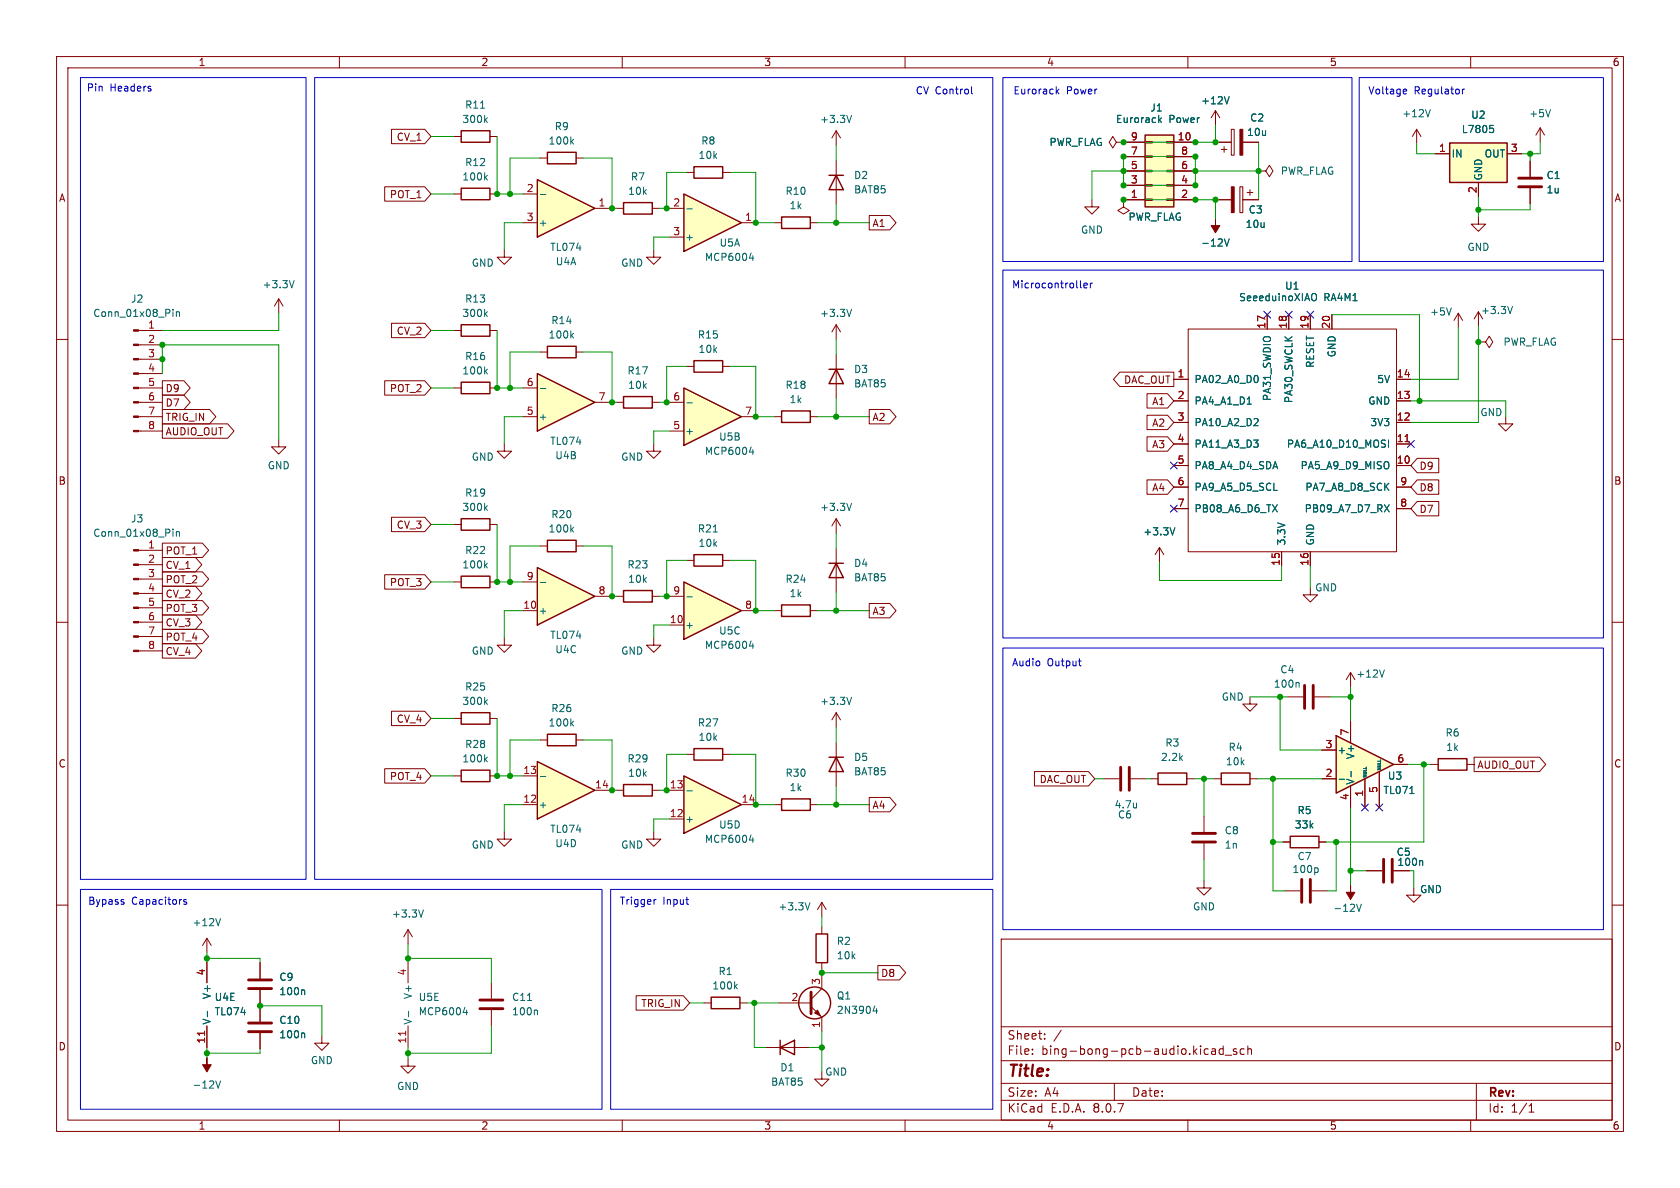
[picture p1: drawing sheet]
<svg xmlns="http://www.w3.org/2000/svg" width="297mm" height="210mm" viewBox="0 0 297 210" stroke-linecap="round" stroke-linejoin="round" font-family="sans-serif">
<g fill="none" stroke="#840000" stroke-width=".18">
<path d="M10 10h277v190h-277zM12 12h273v186h-273zM60 10v2M110 10v2M160 10v2M210 10v2M260 10v2M80.3 34.3h1.2M86.6 34.3h1.3M49.3 52.8l-.8 1.3M49.3 52.8v2.6M49.3 52.8l.7 1.3"/>
<path d="M89.2 44.2v1.3h1.2l-1.2 1.2-1.3-1.2h1.3M10 60h2M285 60h2M10 110h2M285 110h2M10 160h2M177 166h108v32h-108zM285 160h2M60 198v2M110 198v2M160 198v2M177 194.5h108"/>
<path d="M177 191.5h108M177 187.5h108M177 181.5h108M182.5 186.3v.1M182.5 185.5v.1M184.7 183.6v.1M184.7 182.8v.1M187.6 182.1l-1.3 2M197 191.5v3M210 198v2M214.2 185.5h.6l.1 .9M214.9 185.8h-.5a.29 .29 0 0 0-.2 .3 .29 .29 0 0 0 .2 .3l.5-.1"/>
<path d="M216.2 185.5l-.4-.1-.3 .3v.4l.2 .2h.5M216.2 184.9v1.5M216.6 186.5h1.1M218.6 185.5l-.4-.1-.2 .2 .1 .2 .5 .2v.3h-.6M220 185.5l-.5-.1-.3 .3v.4l.2 .2h.6M220.6 185.5l.2-.1 .4 .1v.9M220.6 184.9v1.5M260 198v2M261 191.5v6.5M270.3 196.6h.9M270.3 195.5l.4-.4v1.5"/>
</g>
<path d="M81.5 33.3h5.1v2h-5.1z" fill="none" stroke="#840000" stroke-width=".25"/>
<path d="M85.8 31.3l.4 .5M86.2 31l-.5 .5M52 49.6l-.4 1.3" fill="none" stroke="#006464" stroke-width=".18"/>
<path d="M95 66l10.2 5.1-10.2 5.1z" fill="#ffffc2"/>
<path d="M95 66l10.2 5.1-10.2 5.1zM110.2 70.1h5.1v2h-5.1zM122.7 63.8h5.1v2h-5.1z" fill="none" stroke="#840000" stroke-width=".25"/>
<path d="M257.8 55.4l-.8 1.2M257.8 55.4v2.5M257.8 55.4l.8 1.2M92.5 73.7h2.5M92.5 68.6h2.5M105.2 71.1h2.5M109 71.1h1.2M115.3 71.1h1.3M121.4 64.8h1.3M127.8 64.8h1.2" fill="none" stroke="#840000" stroke-width=".18"/>
<path d="M256.6 54.4l-.4 1.3M95.5 68.7h1" fill="none" stroke="#006464" stroke-width=".18"/>
<path d="M120.9 34.3l10.2 5.1-10.2 5.1z" fill="#ffffc2"/>
<path d="M81.5 23.1h5.1v2h-5.1zM96.8 26.9h5.1v2.1h-5.1zM120.9 34.3l10.2 5.1-10.2 5.1zM122.7 29.5h5.1v2h-5.1zM204.7 136.7h5.1v2h-5.1z" fill="none" stroke="#840000" stroke-width=".25"/>
<path d="M80.3 24.1h1.2M86.6 24.1h1.3M95.5 27.9h1.3M101.9 27.9h1.2M118.4 36.8h2.5M121.4 30.5h1.3M127.8 30.5h1.2M131.1 39.4h2.5M118.4 41.9h2.5M203.5 137.7h1.2M209.8 137.7h1.3" fill="none" stroke="#840000" stroke-width=".18"/>
<path d="M85 19.1h.7M85.8 21.2l.4 .5M86.2 20.8l-.5 .5M101 25l.4 .5M101.4 24.6l-.5 .5M121.4 36.9h1M132.5 45.6h.8M133.1 45.2v.8" fill="none" stroke="#006464" stroke-width=".18"/>
<path d="M236.2 130l10.2 5.1-10.2 5.1z" fill="#ffffc2"/>
<path d="M81.5 91.7h5.1v2h-5.1zM110.2 104.4h5.1v2h-5.1zM236.2 130l10.2 5.1-10.2 5.1z" fill="none" stroke="#840000" stroke-width=".25"/>
<g fill="none" stroke="#840000" stroke-width=".18">
<path d="M89.2 78.5v1.3h1.2l-1.2 1.2-1.3-1.2h1.3M115.6 78.5v1.3h1.2l-1.2 1.2-1.3-1.2h1.3M80.3 92.7h1.2M86.6 92.7h1.3M109 105.4h1.2M115.3 105.4h1.3M233.7 137.7h2.5M233.7 132.6h2.5M238.8 127.5v3.8M238.8 138.9v3.8M241.3 137.7v5M243.8 136.4v6.3"/>
<path d="M246.4 135.1h2.5"/>
</g>
<g fill="none" stroke="#006464" stroke-width=".18">
<path d="M85.8 89.8l.4 .4M86.2 89.4l-.5 .5M236.7 137.8h1M238.9 136.4v.9M241 137h.5l-.5 .3h.5M241 136.8h.4M241 136.5h.4M241 136.3h.5M241 135.8h.5M243.6 135.8h.5l-.5 .2h.5M243.6 135.5h.4M243.6 135.2h.4"/>
<path d="M243.6 135h.5M243.6 134.6h.5M249.2 140.3h.8"/>
</g>
<path d="M120.9 68.6l10.2 5.1-10.2 5z" fill="#ffffc2"/>
<path d="M120.9 68.6l10.2 5.1-10.2 5zM96.8 95.5h5.1v2h-5.1zM122.7 98h5.1v2.1h-5.1zM81.5 101.9h5.1v2h-5.1z" fill="none" stroke="#840000" stroke-width=".25"/>
<g fill="none" stroke="#840000" stroke-width=".18">
<path d="M250.4 22.9l-.7 1.2M250.4 22.9v2.5M250.4 22.9l.8 1.2M261.4 38.4v1.2h1.2l-1.2 1.3-1.3-1.3h1.3M270.5 28.4v2.8M270.5 33.3v2.8M272.3 22.6l-.8 1.3M272.3 22.6v2.5M272.3 22.6l.7 1.3M261.4 55.1l-.8 1.3M261.4 55.1v2.6M261.4 55.1l.7 1.3"/>
<path d="M118.4 76.2h2.5M118.4 71.1h2.5M131.1 73.7h2.5M261.4 60.5h1.2l.7-1.1 .6 1.1-.6 1-.7-1M261.4 60.5h.1M95.5 96.5h1.3M101.9 96.5h1.2M121.4 99.1h1.3M127.8 99.1h1.2M80.3 102.9h1.2M86.6 102.9h1.3M227.1 157.5h2.8"/>
<path d="M231.9 157.5h2.8"/>
</g>
<g fill="none" stroke="#006464" stroke-width=".18">
<path d="M252.9 19.4l-.5 1.2M274.1 19.4l-.4 1.2M267.4 54.2l-.4 1.2M121.4 71.2h1M132.5 79.9h.8M133.1 79.5v.8M85.8 99.9l.4 .5M86.2 99.6l-.5 .4M101 93.6l.4 .5M101.4 93.2l-.5 .5M126.1 94.1h.7M232.8 153.4l.2 .2v.4l-.2 .2"/>
<path d="M239.8 159.8l.4 1.3 .5-1.3"/>
</g>
<path d="M238.8 156.5v1.2h.7l-.7 1.3-.8-1.3h.8z" fill="#840000" stroke="#840000" stroke-width=".18"/>
<path d="M268.5 31.5h4M268.5 33h4M230.1 155.4v4.1M231.6 155.4v4.1" fill="none" stroke="#840000" stroke-width=".51"/>
<path d="M256.3 25.3h10.1v7h-10.1z" fill="#ffffc2"/>
<path d="M256.3 25.3h10.1v7h-10.1zM215.9 136.7h5.1v2h-5.1zM254.3 134.1h5v2h-5zM228.1 147.8h5.1v2.1h-5.1zM144.3 165.1h2v5.1h-2z" fill="none" stroke="#840000" stroke-width=".25"/>
<g fill="none" stroke="#840000" stroke-width=".18">
<path d="M253.7 27.2h2.6M261.4 32.3v2.5M266.4 27.2h2.6M24.5 58.4h4.2M115.6 44.2v1.3h1.2l-1.2 1.2-1.3-1.2h1.3M24.5 76.2h4.2M24.5 73.7h4.2M24.5 71.1h4.2M24.5 68.6h4.2M24.5 66h4.2M24.5 63.5h4.2M24.5 61h4.2"/>
<path d="M49.3 77.7v1.3h1.2l-1.2 1.3-1.3-1.3h1.3M24.5 99.8h4.2M24.5 97.3h4.2M24.5 115.1h4.2M24.5 112.5h4.2M24.5 110h4.2M24.5 107.4h4.2M24.5 104.9h4.2M24.5 102.4h4.2M238.8 118.9l-.8 1.2M238.8 118.9v2.5M238.8 118.9l.7 1.2"/>
<path d="M195.1 137.7h2.8M199.9 137.7h2.8M214.6 137.7h1.3M221 123.2v1.3h1.2l-1.2 1.2-1.3-1.2h1.3M221 137.7h1.2M227.6 123.2h2.8M232.4 123.2h2.8M253 135.1h1.3M259.3 135.1h1.3M212.9 155.7v1.3h1.2l-1.2 1.2-1.3-1.2h1.3M212.9 144.3v2.8M212.9 149.1v2.8"/>
<path d="M226.8 148.8h1.3M233.2 148.8h1.2M241.6 153.9h2.7M246.4 153.9h2.8M249.9 157v1.2h1.3l-1.3 1.3-1.2-1.3h1.2M145.3 163.8v1.3M145.3 170.2v1.3"/>
</g>
<g fill="none" stroke="#006464" stroke-width=".18">
<path d="M263.4 22.2h.6M263.5 22.7h.3l.3 .2-.1 .4-.5 .1M30.6 54.7v.1M30.6 55.1v.9M31.2 55.1v.9M31.2 55.2l.2-.1 .3 .1v.8M30.6 93.5v.2M30.6 94v.8M31.2 94v.8M31.2 94.1l.2-.1h.3v.8M244.7 118.4l-.4 1.3M229.5 120.6l.2 .2v.7"/>
<path d="M200.9 142v.8M200.9 142.7v.1M251.3 152.1l.2 .2v.7"/>
</g>
<path d="M198.1 135.6v4.1M199.6 135.6v4.1M230.6 121.2v4M232.2 121.2v4M210.8 148.8h4.1M210.8 147.3h4.1M244.6 151.9v4.1M246.1 151.9v4.1" fill="none" stroke="#840000" stroke-width=".51"/>
<g fill="#840000" stroke="#840000" stroke-width=".18">
<path d="M23.6 76.1h.9v.2h-.9z"/>
<path d="M23.6 73.5h.9v.3h-.9z"/>
<path d="M23.6 71h.9v.2h-.9z"/>
<path d="M23.6 68.5h.9v.2h-.9z"/>
<path d="M23.6 65.9h.9v.3h-.9z"/>
<path d="M23.6 63.4h.9v.2h-.9z"/>
<path d="M23.6 60.8h.9v.3h-.9z"/>
<path d="M23.6 58.3h.9v.2h-.9z"/>
<path d="M23.6 114.9h.9v.3h-.9z"/>
<path d="M23.6 112.4h.9v.2h-.9z"/>
<path d="M23.6 109.9h.9v.2h-.9z"/>
<path d="M23.6 107.3h.9v.3h-.9z"/>
<path d="M23.6 104.8h.9v.2h-.9z"/>
<path d="M23.6 102.2h.9v.3h-.9z"/>
<path d="M23.6 99.7h.9v.2h-.9z"/>
<path d="M23.6 97.2h.9v.2h-.9z"/>
</g>
<path d="M95 31.8l10.2 5-10.2 5.1z" fill="#ffffc2"/>
<path d="M95 31.8l10.2 5-10.2 5.1zM110.2 35.8h5.1v2h-5.1zM81.5 57.4h5.1v2h-5.1zM137.9 185.2l2.6-1.3v2.5zM137.9 183.9v2.5" fill="none" stroke="#840000" stroke-width=".25"/>
<path d="M92.5 34.3h2.5M92.5 39.4h2.5M105.2 36.8h2.5M109 36.8h1.2M115.3 36.8h1.3M80.3 58.4h1.2M86.6 58.4h1.3M135.4 185.2h7.6M145.3 189.5v1.3h1.3l-1.3 1.2-1.3-1.2h1.3" fill="none" stroke="#840000" stroke-width=".18"/>
<path d="M95.5 34.4h1M85.8 55.5l.4 .5M86.2 55.1l-.5 .5" fill="none" stroke="#006464" stroke-width=".18"/>
<path d="M202.4 23.9h5.1v12.7h-5.1z" fill="#ffffc2"/>
<g fill="none" stroke="#840000" stroke-width=".18">
<path d="M214.9 19.6l-.8 1.2M214.9 19.6v2.5M214.9 19.6l.7 1.2M193 35.3v1.3h1.3l-1.3 1.2-1.2-1.2h1.2M197.4 25.1l-.7-1-.6 1 .6 1.1 .7-1.1h1.2M198.6 25.1h.1M198.6 35.3v1.3l1 .6-1 .6-1-.6 1-.6M198.6 35.3h.1M198.6 35.3h3.8M198.6 25.1h3.8M198.6 32.8h3.8M198.6 30.2h3.8"/>
<path d="M198.6 27.7h3.8M202.4 25h1.3v.3h-1.3zM202.4 27.6h1.3v.2h-1.3zM202.4 30.1h1.3v.3h-1.3zM202.4 32.6h1.3v.3h-1.3zM202.4 35.2h1.3v.2h-1.3zM206.2 25h1.3v.3h-1.3zM206.2 27.6h1.3v.2h-1.3zM206.2 30.1h1.3v.3h-1.3zM206.2 32.6h1.3v.3h-1.3zM206.2 35.2h1.3v.2h-1.3zM207.5 35.3h3.8"/>
<path d="M207.5 25.1h3.8M207.5 32.8h3.8M207.5 30.2h3.8M207.5 27.7h3.8M214.9 35.3h2.8M214.9 25.1h2.8M215.9 26.4h1M216.4 25.9v1M217.7 22.9h.5v4.5h-.5zM219.2 33h.5v4.6h-.5zM219.7 35.3h2.8M219.7 25.1h2.8"/>
<path d="M220.5 34h1M221 33.5v1M222.5 30.2h1.3l.6-1 .6 1-.6 1-.6-1M222.5 30.2h.1M210.1 58.2h36.8v39.3h-36.8zM224 55.6v2.6M227.8 55.6v2.6M231.6 55.6v2.6M235.5 55.6v2.6M80.3 68.6h1.2M86.6 68.6h1.3M95.5 62.2h1.3"/>
<path d="M101.9 62.2h1.2M207.5 67.1h2.6M207.5 78.5h2.6M207.5 74.7h2.6M207.5 70.9h2.6M246.9 67.1h2.5M246.9 78.5h2.5M246.9 74.7h2.5M246.9 70.9h2.5M266.2 73.7v1.2h1.3l-1.3 1.3-1.3-1.3h1.3M147.8 91.7v2.5M147.8 97v7.6"/>
<path d="M147.8 91.7l-.7 1.3M147.8 91.7l.8 1.3M205 96.8l-.8 1.2M205 96.8v2.5M205 96.8l.7 1.2M207.5 82.3h2.6M207.5 86.1h2.6M207.5 89.9h2.6M226.6 97.5v2.6M231.6 97.5v2.6M246.9 82.3h2.5M246.9 86.1h2.5"/>
<path d="M246.9 89.9h2.5M136.9 108h1.3M143.3 108h1.2M231.6 103.9v1.3h1.3l-1.3 1.2-1.2-1.2h1.2M124.5 177.3h1.2M130.8 177.3h1.3M137.7 177.3h5.7M143.4 177.9l1.9 1.9v2.6M145.3 172.2v2.6l-1.9 1.9M56.9 183.1v1.3h1.3l-1.3 1.3-1.3-1.3h1.3"/>
</g>
<g fill="none" stroke="#840000" stroke-width=".25">
<path d="M202.4 23.9h5.1v12.7h-5.1zM81.5 67.6h5.1v2h-5.1zM96.8 61.2h5.1v2h-5.1zM146.6 99.6h2.5M147.8 99.6l1.3 2.5h-2.5zM138.2 106.9h5.1v2.1h-5.1zM125.7 176.3h5.1v2h-5.1z"/>
<circle cx="144" cy="177.3" r="2.82"/>
</g>
<g fill="none" stroke="#006464" stroke-width=".18">
<path d="M217.3 17.1l-.4 1.3M205 21.2l.3 .5M205.3 20.8l-.5 .5M101 59.3l.4 .5M101.4 58.9l-.5 .5M216.5 42.2l.4 1.3 .4-1.3M232.2 51.9a.43 .43 0 0 1 .5 .4v.4a.43 .43 0 0 1-.5 .5M85.8 65.6l.4 .5M86.2 65.3l-.5 .4M220.5 71.4h.7M221.6 77.8h.8l-.4 .5M222.3 66.5l.1 .3-.1 .7"/>
<path d="M222.3 74l.1 .2v.3l-.8 .8h.8M222.3 78.3l.1 .2-.1 .5M245.5 77.8v1.3M150.5 89l-.4 1.2M207.7 93.3l-.4 1.3M225 89.2l.8 1.3M225.8 89.2l-.8 1.3M244.7 89.2l.9 1.3M245.6 89.2l-.9 1.3M130 174.3l.4 .5M130.4 174l-.5 .5M154.7 177.8l-.4 .9h.8"/>
<path d="M155 178.3v.8"/>
</g>
<path d="M143.4 175.4v3.8" fill="none" stroke="#840000" stroke-width=".51"/>
<g fill="#840000" stroke="#840000" stroke-width=".18">
<path d="M144 179.1l.5-.5 .5 1z"/>
<path d="M214.9 38.6v1.3h.7l-.7 1.2-.8-1.2h.8z"/>
<path d="M219.2 22.9h.5v4.5h-.5z"/>
<path d="M217.7 33h.5v4.6h-.5z"/>
</g>
<path d="M248.4 78.1h.7" fill="none" stroke="#a90000" stroke-width=".18"/>
<path d="M95 134.6l10.2 5.1-10.2 5.1z" fill="#ffffc2"/>
<path d="M81.5 126h5.1v2h-5.1zM81.5 136.1h5.1v2.1h-5.1zM95 134.6l10.2 5.1-10.2 5.1zM96.8 129.8h5.1v2h-5.1zM110.2 138.7h5.1v2h-5.1zM146.6 133.9h2.5M147.8 133.9l1.3 2.5h-2.5zM138.2 141.2h5.1v2.1h-5.1z" fill="none" stroke="#840000" stroke-width=".25"/>
<g fill="none" stroke="#840000" stroke-width=".18">
<path d="M115.6 112.8v1.2h1.2l-1.2 1.3-1.3-1.3h1.3M80.3 137.2h1.2M80.3 127h1.2M86.6 137.2h1.3M86.6 127h1.3M92.5 137.2h2.5M95.5 130.8h1.3M101.9 130.8h1.2M105.2 139.7h2.5M109 139.7h1.2M115.3 139.7h1.3M147.8 126v2.5"/>
<path d="M147.8 131.3v7.6M147.8 126l-.7 1.3M147.8 126l.8 1.3M89.2 147.1v1.2h1.2l-1.2 1.3-1.3-1.3h1.3M92.5 142.2h2.5M115.6 147.1v1.2h1.2l-1.2 1.3-1.3-1.3h1.3M136.9 142.2h1.3M143.3 142.2h1.2M145.3 159.5l-.8 1.3M145.3 159.5v2.6M145.3 159.5l.7 1.3"/>
</g>
<path d="M85.8 124l.4 .5M85.8 134.2l.4 .5M86.2 123.7l-.5 .5M86.2 133.8l-.5 .5M95.5 137.3h1M101 127.9l.4 .4M101.4 127.5l-.5 .5M150.5 123.3l-.4 1.2M143.2 159.6l-.4 1.3" fill="none" stroke="#006464" stroke-width=".18"/>
<path d="M95 100.3l10.2 5.1-10.2 5.1z" fill="#ffffc2"/>
<path d="M95 100.3l10.2 5.1-10.2 5.1z" fill="none" stroke="#840000" stroke-width=".25"/>
<path d="M89.2 112.8v1.2h1.2l-1.2 1.3-1.3-1.3h1.3M92.5 108h2.5M92.5 102.9h2.5M105.2 105.4h2.5" fill="none" stroke="#840000" stroke-width=".18"/>
<path d="M95.5 103h1" fill="none" stroke="#006464" stroke-width=".18"/>
<path d="M120.9 137.2l10.2 5-10.2 5.1z" fill="#ffffc2"/>
<path d="M146.6 31h2.5M147.8 31l1.3 2.5h-2.5zM120.9 137.2l10.2 5-10.2 5.1z" fill="none" stroke="#840000" stroke-width=".25"/>
<path d="M147.8 28.4v7.7M118.4 139.7h2.5M118.4 144.8h2.5M131.1 142.2h2.5M72.1 187.2v1.3h1.3l-1.3 1.2-1.2-1.2h1.2" fill="none" stroke="#840000" stroke-width=".18"/>
<path d="M121.4 139.8h1M132.5 148.5h.8M133.1 148.1v.8" fill="none" stroke="#006464" stroke-width=".18"/>
<path d="M120.9 102.9l10.2 5.1-10.2 5z" fill="#ffffc2"/>
<path d="M138.2 38.4h5.1v2h-5.1zM138.2 72.6h5.1v2.1h-5.1zM146.6 65.3h2.5M147.8 65.3l1.3 2.5h-2.5zM120.9 102.9l10.2 5.1-10.2 5zM122.7 132.3h5.1v2.1h-5.1z" fill="none" stroke="#840000" stroke-width=".25"/>
<g fill="none" stroke="#840000" stroke-width=".18">
<path d="M68 33h7.1l1.1 1.3-1.1 1.3h-7.1zM69.2 22.9h5.9l1.1 1.2-1.1 1.3h-5.9zM136.9 39.4h1.3M143.3 39.4h1.2M147.8 23.1l-.7 1.3M147.8 23.1v2.6M147.8 23.1l.8 1.3M153.7 38.1h3.6l1.1 1.3-1.1 1.2h-3.6zM198.6 25.1h.1M198.6 35.3h.1M198.6 35.3h3.8M198.6 25.1h3.8"/>
<path d="M198.6 32.8h3.8M198.6 30.2h3.8M198.6 27.7h3.8M207.5 35.3h3.8M207.5 25.1h3.8M207.5 32.8h3.8M207.5 30.2h3.8M207.5 27.7h3.8M214.9 35.3h2.8M214.9 25.1h2.8M219.7 35.3h2.8M219.7 25.1h2.8"/>
<path d="M253.7 27.2h2.6M261.4 32.3v2.5M266.4 27.2h2.6M270.5 28.4v2.8M270.5 33.3v2.8M69.2 57.1h5.9l1.1 1.3-1.1 1.3h-5.9zM147.8 57.4v2.5M147.8 57.4l-.7 1.3M147.8 57.4l.8 1.3M224 55.6v2.6M227.8 55.6v2.6M231.6 55.6v2.6"/>
<path d="M235.5 55.6v2.6M28.7 74.9h11.6l1.1 1.3-1.1 1.3h-11.6zM28.7 67.3h3.8l1.1 1.3-1.1 1.3h-3.8zM28.7 69.8h3.8l1.1 1.3-1.1 1.3h-3.8zM28.7 72.4h8.4l1.1 1.3-1.1 1.2h-8.4zM68 67.3h7.1l1.1 1.3-1.1 1.3h-7.1zM136.9 73.7h1.3M143.3 73.7h1.2M147.8 62.7v7.7M153.7 72.4h3.6l1.1 1.3-1.1 1.2h-3.6zM198 65.8h9.5v2.5h-9.5l-1.2-1.2zM202.8 69.6h3.6l1.1 1.3-1.1 1.2h-3.6z"/>
<path d="M202.8 77.2h3.6l1.1 1.3-1.1 1.3h-3.6zM202.8 73.4h3.6l1.1 1.3-1.1 1.2h-3.6zM207.5 67.1h2.6M207.5 78.5h2.6M207.5 74.7h2.6M207.5 70.9h2.6M246.9 67.1h2.5M246.9 78.5h2.5M246.9 74.7h2.5M246.9 70.9h2.5M28.7 96h7.1l1.1 1.3-1.1 1.3h-7.1zM28.7 98.6h5.9l1.1 1.2-1.1 1.3h-5.9z"/>
<path d="M69.2 91.4h5.9l1.1 1.3-1.1 1.3h-5.9zM202.8 84.8h3.6l1.1 1.3-1.1 1.3h-3.6zM207.5 82.3h2.6M207.5 86.1h2.6M207.5 89.9h2.6M226.6 97.5v2.6M231.6 97.5v2.6M246.9 82.3h2.5M246.9 86.1h2.5M246.9 89.9h2.5M250.5 88.6h3.9v2.6h-3.9l-1.1-1.3zM250.5 84.8h3.9v2.6h-3.9l-1.1-1.3z"/>
<path d="M250.5 81h3.9v2.6h-3.9l-1.1-1.3zM28.7 108.7h5.9l1.1 1.3-1.1 1.3h-5.9zM28.7 113.8h5.9l1.1 1.3-1.1 1.2h-5.9zM28.7 106.2h7.1l1.1 1.2-1.1 1.3h-7.1zM28.7 111.3h7.1l1.1 1.2-1.1 1.3h-7.1zM28.7 103.6h5.9l1.1 1.3-1.1 1.3h-5.9zM28.7 101.1h7.1l1.1 1.3-1.1 1.2h-7.1zM68 101.6h7.1l1.1 1.3-1.1 1.2h-7.1zM118.4 110.5h2.5M118.4 105.4h2.5M131.1 108h2.5M153.7 106.7h3.6l1.1 1.3-1.1 1.2h-3.6z"/>
<path d="M68 135.9h7.1l1.1 1.3-1.1 1.2h-7.1zM69.2 125.7h5.9l1.1 1.3-1.1 1.3h-5.9zM121.4 133.4h1.3M127.8 133.4h1.2M182.9 136.4h9.5l1.1 1.3-1.1 1.2h-9.5zM233.7 137.7h2.5M233.7 132.6h2.5M238.8 127.5v3.8M238.8 138.9v3.8M241.3 137.7v5M243.8 136.4v6.3M246.4 135.1h2.5"/>
<path d="M260.6 133.9h11.6l1.1 1.2-1.1 1.3h-11.6zM153.7 141h3.6l1.1 1.2-1.1 1.3h-3.6zM226.8 148.8h1.3M233.2 148.8h1.2M241.6 153.9h2.7M246.4 153.9h2.8M36.6 165.9l-.8 1.2M36.6 165.9v2.5M36.6 169.9v3.8M36.6 165.9l.7 1.2M46 170.2v2.8M46 175v5.6"/>
<path d="M72.1 164.3l-.7 1.3M72.1 164.3v2.6M72.1 169.9v3.8M72.1 164.3l.8 1.3M86.9 173.7v2.8M86.9 178.6v2.8M112.5 176h8.3l1.1 1.3-1.1 1.3h-8.3zM155.2 170.7h3.8l1.1 1.3-1.1 1.2h-3.8zM36.6 181.4v3.8M46 182.6v2.8M72.1 181.4v3.8"/>
</g>
<g fill="none" stroke="#006464" stroke-width=".18">
<path d="M217.3 17.1l-.4 1.3M150.5 20.4l-.4 1.3M205 21.2l.3 .5M205.3 20.8l-.5 .5M263.4 22.2h.6M263.5 22.7h.3l.3 .2-.1 .4-.5 .1M150.5 54.7l-.4 1.3M216.5 42.2l.4 1.3 .4-1.3M232.2 51.9a.43 .43 0 0 1 .5 .4v.4a.43 .43 0 0 1-.5 .5M220.5 71.4h.7M221.6 77.8h.8l-.4 .5M222.3 66.5l.1 .3-.1 .7"/>
<path d="M222.3 74l.1 .2v.3l-.8 .8h.8M222.3 78.3l.1 .2-.1 .5M245.5 77.8v1.3M207.7 93.3l-.4 1.3M225 89.2l.8 1.3M225.8 89.2l-.8 1.3M244.7 89.2l.9 1.3M245.6 89.2l-.9 1.3M121.4 105.5h1M132.5 114.2h.8M133.1 113.8v.8M236.7 137.8h1"/>
<path d="M238.9 136.4v.9M241 137h.5l-.5 .3h.5M241 136.8h.4M241 136.5h.4M241 136.3h.5M241 135.8h.5M243.6 135.8h.5l-.5 .2h.5M243.6 135.5h.4M243.6 135.2h.4M243.6 135h.5M243.6 134.6h.5M249.2 140.3h.8"/>
<path d="M251.3 152.1l.2 .2v.7M36.7 178.8v.9M39 162.4l-.4 1.2M53.7 175l.2 .2v.6M72.2 178.8v.9M74.9 160.9l-.5 1.2M81.9 179h.8M82.5 178.5v.9M93.3 176.9h.7M94.8 178.5l.2 .2v.7M38.1 191.1l.5 1.2 .4-1.2M53.7 182.6l.2 .2v.7"/>
</g>
<path d="M43.9 174.8h4.1M43.9 173.2h4.1M84.8 178.3h4.1M84.8 176.8h4.1M43.9 182.4h4.1M43.9 180.8h4.1" fill="none" stroke="#840000" stroke-width=".51"/>
<path d="M248.4 78.1h.7M36.2 182.3v.7M71.7 182.3v.7" fill="none" stroke="#a90000" stroke-width=".18"/>
<path d="M36.6 186.9v1.3h.7l-.7 1.3-.8-1.3h.8z" fill="#840000" stroke="#840000" stroke-width=".18"/>
<g fill="none" stroke="#0000c2" stroke-width=".18">
<path d="M14.2 13.7h39.9v141.7h-39.9zM26.6 15.7v.3M55.6 13.7h119.9v141.7h-119.9zM171.8 15.3v1.1l.1 .2M177.3 13.7h61.7v32.5h-61.7zM186.9 16.1l.3 .5M187.2 15.8l-.5 .4M240.3 13.7h43.2v32.5h-43.2zM248.3 15.8h.3l.1 .3-.6 .1M248.6 16.5l-.3 .1M258.5 15.8v.8M258.9 15.8l-.4 .2"/>
<path d="M177.3 47.8h106.2v65h-106.2zM191 50.7l.2 .2M191.6 50.5l.6-.1v-.3l-.4-.1-.2 .2 .1 .6h.5M192.8 50v.9M193.1 50l-.3 .3M177.3 114.6h106.2v49.7h-106.2zM190.6 116.8h.5M191 117.7h.1M14.2 157.2h92.2v38.9h-92.2zM21.8 159.4l.1 .2-.1 .3M21.8 159l.1 .1M33 159.1l-.4-.1-.1 .2v.2l.5 .1v.3h-.5"/>
<path d="M107.9 157.2h67.6v38.9h-67.6zM116 159l-.3 .1M121.2 159h.5M121.6 159.9h.1"/>
</g>
<g fill="none" stroke="#009600" stroke-width=".18">
<path d="M76.2 24.1h4.1M76.2 34.3h4.1M87.9 24.1v10.2h4.6M92.5 39.4h-3.3v4.8M95.5 27.9h-5.3v6.4M103.1 27.9h5.1v8.9M107.7 36.8h1.3M116.6 36.8h1.8M121.4 30.5h-3.5v6.3M129 30.5h4.6v8.9h3.3M144.5 39.4h9.2M147.8 25.7v2.7"/>
<path d="M147.8 36.1v3.3M198.6 35.3h16.3v3.3M198.6 27.7h12.7v5.1h-12.7zM214.9 22.1v3h-16.3M222.5 30.2h-29.5v5.1M222.5 25.1v10.2M250.4 25.4v1.8h3.3M261.4 34.8v3.6M270.5 36.1v1h-9.1M270.5 27.2v1.2M272.3 25.1v2.1h-3.3M49.3 55.4v3h-20.6"/>
<path d="M76.2 58.4h4.1M87.9 58.4v10.2h4.6M118.4 41.9h-2.8v2.3M147.8 59.9v2.8M235.5 55.6h15.5v15.3M257.8 57.9v9.2h-8.4M261.4 57.7v17h-12M28.7 66v-5h20.6v16.7M76.2 68.6h4.1M92.5 73.7h-3.3v4.8M95.5 62.2h-5.3v6.4M103.1 62.2h5.1v8.9"/>
<path d="M107.7 71.1h1.3M116.6 71.1h1.8M118.4 76.2h-2.8v2.3M121.4 64.8h-3.5v6.3M129 64.8h4.6v8.9h3.3M144.5 73.7h9.2M147.8 70.4v3.3M249.4 70.9h16.8v2.8M76.2 92.7h4.1M87.9 92.7v10.2h4.6M95.5 96.5h-5.3v6.4M103.1 96.5h5.1v8.9"/>
<path d="M121.4 99.1h-3.5v6.3M129 99.1h4.6v8.9h3.3M147.8 94.2v2.8M205 99.3v3.3h21.6v-2.5M76.2 102.9h4.1M92.5 108h-3.3v4.8M107.7 105.4h1.3M116.6 105.4h1.8M118.4 110.5h-2.8v2.3M144.5 108h9.2M147.8 104.6v3.4M231.6 100.1v3.8"/>
<path d="M76.2 137.2h4.1M76.2 127h4.1M87.9 127v10.2h4.6M95.5 130.8h-5.3v6.4M103.1 130.8h5.1v8.9M107.7 139.7h1.3M116.6 139.7h1.8M121.4 133.4h-3.5v6.3M129 133.4h4.6v8.8h3.3M147.8 128.5v2.8M147.8 138.9v3.3M193.5 137.7h1.6"/>
<path d="M202.7 137.7h.8M211.1 137.7h3.5M212.9 137.7v6.6M221 123.2h6.6M222.2 137.7h11.5M225 137.7v19.8h2.1M226.3 123.2v9.4h7.4M235.2 123.2h3.6M238.8 121.4v6.1M248.9 135.1h4.1M251.7 135.1v13.7h-17.3M92.5 142.2h-3.3v4.9"/>
<path d="M118.4 144.8h-2.8v2.3M144.5 142.2h9.2M212.9 151.9v3.8M225 148.8h1.8M236.2 148.8v8.7h-1.5M238.8 142.7v13.8M238.8 153.9h2.8M249.2 153.9h.7v3.1M36.6 169.4h9.4v.8M36.6 168.4v1.5M46 177.8h10.9v5.3M72.1 166.9v3"/>
<path d="M72.1 169.4h14.8v4.3M121.9 177.3h2.6M132.1 177.3h5.6M133.3 177.3v7.9h2.1M145.3 172h9.9M145.3 162.1v1.7M145.3 171.5v.7M36.6 185.2v1.7M46 185.4v.8h-9.4M72.1 185.2v2M86.9 181.4v4.8h-14.8M143 185.2h2.3"/>
<path d="M145.3 182.4v7.1"/>
</g>
<g fill="none" stroke="#000084" stroke-width=".18">
<path d="M223.4 55l1.2 1.2M224.6 55l-1.2 1.2M227.2 55l1.2 1.2M228.4 55l-1.2 1.2M231 55l1.3 1.2M232.3 55l-1.3 1.2M248.8 77.9l1.2 1.2M250 77.9l-1.2 1.2M206.9 81.7l1.2 1.2M206.9 89.3l1.2 1.2M208.1 81.7l-1.2 1.2M208.1 89.3l-1.2 1.2"/>
<path d="M240.7 142.1l1.2 1.3M241.9 142.1l-1.2 1.3M243.2 142.1l1.2 1.3M244.4 142.1l-1.2 1.3"/>
</g>
<g fill="#009600" stroke="#009600" stroke-width=".18">
<circle cx="251" cy="70.9" r=".46"/>
<circle cx="270.5" cy="27.2" r=".46"/>
<circle cx="261.4" cy="60.5" r=".46"/>
<circle cx="261.4" cy="37.1" r=".46"/>
<circle cx="198.6" cy="30.2" r=".46"/>
<circle cx="198.6" cy="25.1" r=".46"/>
<circle cx="198.6" cy="27.7" r=".46"/>
<circle cx="211.3" cy="27.7" r=".46"/>
<circle cx="211.3" cy="32.8" r=".46"/>
<circle cx="211.3" cy="25.1" r=".46"/>
<circle cx="211.3" cy="30.2" r=".46"/>
<circle cx="214.9" cy="25.1" r=".46"/>
<circle cx="214.9" cy="35.3" r=".46"/>
<circle cx="222.5" cy="30.2" r=".46"/>
<circle cx="211.3" cy="35.3" r=".46"/>
<circle cx="251.7" cy="135.1" r=".46"/>
<circle cx="236.2" cy="148.8" r=".46"/>
<circle cx="238.8" cy="153.9" r=".46"/>
<circle cx="225" cy="148.8" r=".46"/>
<circle cx="198.6" cy="35.3" r=".46"/>
<circle cx="198.6" cy="32.8" r=".46"/>
<circle cx="133.6" cy="73.7" r=".46"/>
<circle cx="133.6" cy="39.4" r=".46"/>
<circle cx="147.8" cy="73.7" r=".46"/>
<circle cx="147.8" cy="39.4" r=".46"/>
<circle cx="226.3" cy="123.2" r=".46"/>
<circle cx="238.8" cy="123.2" r=".46"/>
<circle cx="225" cy="137.7" r=".46"/>
<circle cx="212.9" cy="137.7" r=".46"/>
<circle cx="145.3" cy="172" r=".46"/>
<circle cx="145.3" cy="185.2" r=".46"/>
<circle cx="133.3" cy="177.3" r=".46"/>
<circle cx="36.6" cy="186.2" r=".46"/>
<circle cx="72.1" cy="186.2" r=".46"/>
<circle cx="46" cy="177.8" r=".46"/>
<circle cx="147.8" cy="108" r=".46"/>
<circle cx="133.6" cy="108" r=".46"/>
<circle cx="133.6" cy="142.2" r=".46"/>
<circle cx="117.9" cy="105.4" r=".46"/>
<circle cx="147.8" cy="142.2" r=".46"/>
<circle cx="117.9" cy="139.7" r=".46"/>
<circle cx="108.2" cy="105.4" r=".46"/>
<circle cx="90.2" cy="137.2" r=".46"/>
<circle cx="108.2" cy="139.7" r=".46"/>
<circle cx="87.9" cy="137.2" r=".46"/>
<circle cx="72.1" cy="169.4" r=".46"/>
<circle cx="36.6" cy="169.4" r=".46"/>
<circle cx="108.2" cy="71.1" r=".46"/>
<circle cx="117.9" cy="36.8" r=".46"/>
<circle cx="117.9" cy="71.1" r=".46"/>
<circle cx="108.2" cy="36.8" r=".46"/>
<circle cx="90.2" cy="102.9" r=".46"/>
<circle cx="90.2" cy="68.6" r=".46"/>
<circle cx="87.9" cy="68.6" r=".46"/>
<circle cx="87.9" cy="102.9" r=".46"/>
<circle cx="90.2" cy="34.3" r=".46"/>
<circle cx="28.7" cy="63.5" r=".46"/>
<circle cx="28.7" cy="61" r=".46"/>
<circle cx="87.9" cy="34.3" r=".46"/>
</g>
<text font-size="2.8" fill="#840000" x="178" y="190.9">Title:</text>
<g font-size="2.1" fill="#840000">
<text x="178" y="184">Sheet:</text>
<text x="178" y="186.7">File:</text>
<text x="184.1" y="186.7">bing-bong-pcb-audio.kicad_sch</text>
<text x="178" y="196.9">KiCad</text>
<text x="178" y="194.1">Size:</text>
<text x="184.7" y="194.1">A4</text>
<text x="185.7" y="196.9">E.D.A.</text>
<text x="193.3" y="196.9">8.0.7</text>
<text x="200" y="194.1">Date:</text>
<text x="263" y="194.3">Rev:</text>
<text x="263" y="196.9">Id:</text>
<text x="267.1" y="196.9">1/1</text>
</g>
<g font-size="1.8" fill="#840000">
<text x="35" y="11.9">1</text>
<text x="85" y="11.9">2</text>
<text x="135" y="11.9">3</text>
<text x="185" y="11.9">4</text>
<text x="235" y="11.9">5</text>
<text x="285" y="11.9">6</text>
<text x="70" y="25.1">CV_1</text>
<text x="10.3" y="35.9">A</text>
<text x="68.8" y="35.2">POT_1</text>
<text x="285.3" y="35.9">A</text>
<text x="154.1" y="40.3">A1</text>
<text x="70" y="59.4">CV_2</text>
<text x="29.2" y="69.5">D9</text>
<text x="68.8" y="69.5">POT_2</text>
<text x="198.6" y="68">DAC_OUT</text>
<text x="203.6" y="71.8">A1</text>
<text x="29.2" y="77.2">AUDIO_OUT</text>
<text x="29.2" y="72.1">D7</text>
<text x="29.2" y="74.6">TRIG_IN</text>
<text x="154.1" y="74.6">A2</text>
<text x="203.6" y="75.6">A2</text>
<text x="203.6" y="79.4">A3</text>
<text x="250.9" y="83.3">D9</text>
<text x="10.3" y="85.9">B</text>
<text x="203.6" y="87.1">A4</text>
<text x="250.9" y="87.1">D8</text>
<text x="285.3" y="85.9">B</text>
<text x="70" y="93.7">CV_3</text>
<text x="250.9" y="90.9">D7</text>
<text x="29.2" y="98.2">POT_1</text>
<text x="29.2" y="100.8">CV_1</text>
<text x="29.2" y="105.9">CV_2</text>
<text x="29.2" y="103.3">POT_2</text>
<text x="68.8" y="103.8">POT_3</text>
<text x="29.2" y="110.9">CV_3</text>
<text x="29.2" y="108.4">POT_3</text>
<text x="29.2" y="113.5">POT_4</text>
<text x="154.1" y="108.9">A3</text>
<text x="29.2" y="116">CV_4</text>
<text x="70" y="128">CV_4</text>
<text x="10.3" y="135.9">C</text>
<text x="261.1" y="136.1">AUDIO_OUT</text>
<text x="285.3" y="135.9">C</text>
<text x="68.8" y="138.1">POT_4</text>
<text x="154.1" y="143.2">A4</text>
<text x="183.7" y="138.6">DAC_OUT</text>
<text x="155.7" y="172.9">D8</text>
<text x="113.3" y="178.2">TRIG_IN</text>
<text x="10.3" y="185.9">D</text>
<text x="285.3" y="185.9">D</text>
<text x="35" y="199.9">1</text>
<text x="85" y="199.9">2</text>
<text x="135" y="199.9">3</text>
<text x="185" y="199.9">4</text>
<text x="235" y="199.9">5</text>
<text x="285" y="199.9">6</text>
</g>
<g font-size="1.8" fill="#0000c2">
<text x="15.2" y="16.3">Pin</text>
<text x="19.4" y="16.3">Headers</text>
<text x="161.8" y="16.8">CV Control</text>
<text x="179.1" y="16.8">Eurorack</text>
<text x="188.5" y="16.8">Power</text>
<text x="241.8" y="16.8">Voltage</text>
<text x="250" y="16.8">Regulator</text>
<text x="178.8" y="51.1">Microcontroller</text>
<text x="178.8" y="117.9">Audio</text>
<text x="185.1" y="117.9">Output</text>
<text x="15.5" y="160">Bypass</text>
<text x="23.3" y="160">Capacitors</text>
<text x="109.5" y="160">Trigger</text>
<text x="117.2" y="160">Input</text>
</g>
<g font-size="1.8" fill="#006464">
<text x="81.6" y="21.9">300k</text>
<text x="82.1" y="19.4">R11</text>
<text x="98" y="23.2">R9</text>
<text x="144.9" y="21.9">+3.3V</text>
<text x="197.2" y="21.9">Eurorack</text>
<text x="203.3" y="19.9">J1</text>
<text x="206.6" y="21.9">Power</text>
<text x="212.2" y="18.6">+12V</text>
<text x="220.9" y="21.7">C2</text>
<text x="247.8" y="20.9">+12V</text>
<text x="258.3" y="23.7">L7805</text>
<text x="260" y="21.2">U2</text>
<text x="270.3" y="20.9">+5V</text>
<text x="82.1" y="29.6">R12</text>
<text x="96.9" y="25.8">100k</text>
<text x="123.4" y="28.3">10k</text>
<text x="123.9" y="25.8">R8</text>
<text x="185.4" y="26">PWR_FLAG</text>
<text x="220.4" y="24.2">10u</text>
<text x="256.5" y="28">IN</text>
<text x="262.4" y="28">OUT</text>
<text x="81.6" y="32.1">100k</text>
<text x="111" y="34.6">10k</text>
<text x="111.4" y="32.1">R7</text>
<text x="138.8" y="34.6">R10</text>
<text x="150.9" y="31.9">D2</text>
<text x="150.9" y="34.4">BAT85</text>
<text x="226.3" y="31.1">PWR_FLAG</text>
<text x="262.2" y="32" transform="rotate(-90 262.2 32)">GND</text>
<text x="273.3" y="31.9">C1</text>
<text x="273.3" y="34.4">1u</text>
<text x="95.1" y="40.2">+</text>
<text x="139.5" y="37.2">1k</text>
<text x="191" y="41.5">GND</text>
<text x="199.4" y="39.2">PWR_FLAG</text>
<text x="220.1" y="40.5">10u</text>
<text x="220.7" y="37.9">C3</text>
<text x="83.3" y="47.3">GND</text>
<text x="97.2" y="44.6">TL074</text>
<text x="98.2" y="47.1">U4A</text>
<text x="109.7" y="47.3">GND</text>
<text x="121" y="42.8">+</text>
<text x="124.5" y="46.3">MCP6004</text>
<text x="127.1" y="43.8">U5A</text>
<text x="212.2" y="43.8">-12V</text>
<text x="259.3" y="44.6">GND</text>
<text x="23.1" y="53.7">J2</text>
<text x="46.3" y="51.2">+3.3V</text>
<text x="82.1" y="53.7">R13</text>
<text x="219" y="53.4">SeeeduinoXIAO</text>
<text x="227.1" y="51.4">U1</text>
<text x="234" y="53.4">RA4M1</text>
<text x="16.4" y="56.2">Conn_01x08_Pin</text>
<text x="81.6" y="56.2">300k</text>
<text x="97.4" y="57.5">R14</text>
<text x="144.9" y="56.2">+3.3V</text>
<text x="252.7" y="56">+5V</text>
<text x="261.7" y="55.7">+3.3V</text>
<text x="82.1" y="63.9">R16</text>
<text x="96.9" y="60">100k</text>
<text x="123.3" y="60">R15</text>
<text x="123.4" y="62.6">10k</text>
<text x="232.5" y="65.1" transform="rotate(-90 232.5 65.1)">RESET</text>
<text x="236.3" y="63.3" transform="rotate(-90 236.3 63.3)">GND</text>
<text x="265.7" y="61.3">PWR_FLAG</text>
<text x="81.6" y="66.4">100k</text>
<text x="110.8" y="66.4">R17</text>
<text x="111" y="68.9">10k</text>
<text x="138.8" y="68.9">R18</text>
<text x="139.5" y="71.5">1k</text>
<text x="150.9" y="66.1">D3</text>
<text x="150.9" y="68.7">BAT85</text>
<text x="211.1" y="67.9">PA02_A0_D0</text>
<text x="211.1" y="71.7">PA4_A1_D1</text>
<text x="224.9" y="71" transform="rotate(-90 224.9 71)">PA31_SWDIO</text>
<text x="228.7" y="71.4" transform="rotate(-90 228.7 71.4)">PA30_SWCLK</text>
<text x="241.8" y="71.7">GND</text>
<text x="243.4" y="67.9">5V</text>
<text x="95.1" y="74.5">+</text>
<text x="121" y="77.1">+</text>
<text x="211.1" y="75.5">PA10_A2_D2</text>
<text x="242.2" y="75.5">3V3</text>
<text x="261.6" y="73.8">GND</text>
<text x="47.2" y="83.2">GND</text>
<text x="83.3" y="81.6">GND</text>
<text x="97.2" y="78.8">TL074</text>
<text x="98.1" y="81.4">U4B</text>
<text x="109.7" y="81.6">GND</text>
<text x="124.5" y="80.6">MCP6004</text>
<text x="127" y="78.1">U5B</text>
<text x="211.1" y="79.3">PA11_A3_D3</text>
<text x="211.1" y="83.2">PA8_A4_D4_SDA</text>
<text x="227.4" y="79.3">PA6_A10_D10_MOSI</text>
<text x="229.8" y="83.2">PA5_A9_D9_MISO</text>
<text x="82.1" y="88">R19</text>
<text x="211.1" y="87">PA9_A5_D5_SCL</text>
<text x="230.7" y="87">PA7_A8_D8_SCK</text>
<text x="16.4" y="95.1">Conn_01x08_Pin</text>
<text x="23.1" y="92.6">J3</text>
<text x="81.6" y="90.5">300k</text>
<text x="96.9" y="94.3">100k</text>
<text x="97.4" y="91.8">R20</text>
<text x="123.3" y="94.3">R21</text>
<text x="144.9" y="90.5">+3.3V</text>
<text x="202" y="94.8">+3.3V</text>
<text x="211.1" y="90.8">PB08_A6_D6_TX</text>
<text x="230.5" y="90.8">PB09_A7_D7_RX</text>
<text x="81.6" y="100.7">100k</text>
<text x="82.1" y="98.1">R22</text>
<text x="110.8" y="100.7">R23</text>
<text x="123.4" y="96.9">10k</text>
<text x="150.9" y="100.4">D4</text>
<text x="227.4" y="96.5" transform="rotate(-90 227.4 96.5)">3.3V</text>
<text x="232.5" y="96.5" transform="rotate(-90 232.5 96.5)">GND</text>
<text x="111" y="103.2">10k</text>
<text x="138.8" y="103.2">R24</text>
<text x="139.5" y="105.8">1k</text>
<text x="150.9" y="103">BAT85</text>
<text x="232.4" y="104.7">GND</text>
<text x="95.1" y="108.8">+</text>
<text x="97.2" y="113.1">TL074</text>
<text x="121" y="111.4">+</text>
<text x="127" y="112.4">U5C</text>
<text x="83.3" y="115.9">GND</text>
<text x="98.1" y="115.7">U4C</text>
<text x="109.7" y="115.9">GND</text>
<text x="124.5" y="114.9">MCP6004</text>
<text x="226.2" y="119.2">C4</text>
<text x="239.7" y="120">+12V</text>
<text x="81.6" y="124.8">300k</text>
<text x="82.1" y="122.3">R25</text>
<text x="144.9" y="124.8">+3.3V</text>
<text x="215.9" y="124.1">GND</text>
<text x="225.1" y="121.8">100n</text>
<text x="96.9" y="128.6">100k</text>
<text x="97.4" y="126.1">R26</text>
<text x="123.3" y="128.6">R27</text>
<text x="123.4" y="131.2">10k</text>
<text x="255.5" y="130.4">R6</text>
<text x="81.6" y="135">100k</text>
<text x="82.1" y="132.4">R28</text>
<text x="110.8" y="135">R29</text>
<text x="111" y="137.5">10k</text>
<text x="138.8" y="137.5">R30</text>
<text x="150.9" y="134.7">D5</text>
<text x="150.9" y="137.3">BAT85</text>
<text x="205.1" y="134.7">2.2k</text>
<text x="205.9" y="132.2">R3</text>
<text x="216.6" y="135.5">10k</text>
<text x="217.1" y="132.9">R4</text>
<text x="236.3" y="133.5">+</text>
<text x="239.6" y="134.3" transform="rotate(-90 239.6 134.3)">V+</text>
<text x="255.6" y="132.9">1k</text>
<text x="95.1" y="143.1">+</text>
<text x="139.5" y="140.1">1k</text>
<text x="196.9" y="143.1">4.7u</text>
<text x="239.6" y="138.8" transform="rotate(-90 239.6 138.8)">V-</text>
<text x="244.5" y="140.6">TL071</text>
<text x="245.3" y="138">U3</text>
<text x="97.2" y="147.4">TL074</text>
<text x="98.1" y="150">U4D</text>
<text x="121" y="145.6">+</text>
<text x="124.5" y="149.2">MCP6004</text>
<text x="127" y="146.7">U5D</text>
<text x="197.5" y="144.9">C6</text>
<text x="216.4" y="147.7">C8</text>
<text x="228.8" y="146.7">33k</text>
<text x="229.3" y="144.1">R5</text>
<text x="83.3" y="150.2">GND</text>
<text x="109.7" y="150.2">GND</text>
<text x="216.4" y="150.2">1n</text>
<text x="228.4" y="154.5">100p</text>
<text x="229.3" y="152.2">C7</text>
<text x="246.8" y="151.5">C5</text>
<text x="246.9" y="153.3">100n</text>
<text x="137.5" y="161.1">+3.3V</text>
<text x="210.8" y="161.1">GND</text>
<text x="235.6" y="161.4">-12V</text>
<text x="250.9" y="158.1">GND</text>
<text x="33.9" y="163.9">+12V</text>
<text x="69.2" y="162.4">+3.3V</text>
<text x="147.8" y="167.2">R2</text>
<text x="49.3" y="173.6">C9</text>
<text x="126.9" y="172.6">R1</text>
<text x="147.8" y="169.8">10k</text>
<text x="37.4" y="176.7" transform="rotate(-90 37.4 176.7)">V+</text>
<text x="37.9" y="177.1">U4E</text>
<text x="37.9" y="179.7">TL074</text>
<text x="49.3" y="176.1">100n</text>
<text x="73" y="176.7" transform="rotate(-90 73 176.7)">V+</text>
<text x="73.9" y="177.1">U5E</text>
<text x="73.9" y="179.7">MCP6004</text>
<text x="90.4" y="179.7">100n</text>
<text x="90.4" y="177.1">C11</text>
<text x="125.8" y="175.1">100k</text>
<text x="147.8" y="176.9">Q1</text>
<text x="147.8" y="179.4">2N3904</text>
<text x="37.4" y="181.2" transform="rotate(-90 37.4 181.2)">V-</text>
<text x="49.3" y="183.7">100n</text>
<text x="49.3" y="181.2">C10</text>
<text x="73" y="181.2" transform="rotate(-90 73 181.2)">V-</text>
<text x="54.9" y="188.3">GND</text>
<text x="137.9" y="189.6">D1</text>
<text x="145.8" y="190.3">GND</text>
<text x="33.9" y="192.6">-12V</text>
<text x="70.1" y="192.9">GND</text>
<text x="136.2" y="192.1">BAT85</text>
</g>
<g font-size="1.8" fill="#a90000">
<text x="199.8" y="30">5</text>
<text x="199.8" y="27.4">7</text>
<text x="199.8" y="24.9">9</text>
<text x="208.1" y="24.9">10</text>
<text x="208.7" y="30">6</text>
<text x="208.7" y="27.4">8</text>
<text x="254.3" y="26.9">1</text>
<text x="267" y="26.9">3</text>
<text x="93" y="34">2</text>
<text x="199.8" y="35.1">1</text>
<text x="199.8" y="32.5">3</text>
<text x="208.7" y="35.1">2</text>
<text x="208.7" y="32.5">4</text>
<text x="261.1" y="34.2" transform="rotate(-90 261.1 34.2)">2</text>
<text x="93" y="39.1">3</text>
<text x="105.7" y="36.6">1</text>
<text x="118.9" y="36.6">2</text>
<text x="118.9" y="41.7">3</text>
<text x="131.6" y="39.1">1</text>
<text x="26.1" y="58.2">1</text>
<text x="223.8" y="58.2" transform="rotate(-90 223.8 58.2)">17</text>
<text x="227.6" y="58.2" transform="rotate(-90 227.6 58.2)">18</text>
<text x="231.4" y="58.2" transform="rotate(-90 231.4 58.2)">19</text>
<text x="235.2" y="58.2" transform="rotate(-90 235.2 58.2)">20</text>
<text x="26.1" y="60.7">2</text>
<text x="26.1" y="63.2">3</text>
<text x="26.1" y="65.8">4</text>
<text x="26.1" y="68.3">5</text>
<text x="26.1" y="70.9">6</text>
<text x="93" y="68.3">6</text>
<text x="105.7" y="70.9">7</text>
<text x="118.9" y="70.9">6</text>
<text x="208.1" y="66.8">1</text>
<text x="208.1" y="70.6">2</text>
<text x="246.8" y="70.6">13</text>
<text x="246.8" y="66.8">14</text>
<text x="26.1" y="73.4">7</text>
<text x="26.1" y="75.9">8</text>
<text x="93" y="73.4">5</text>
<text x="118.9" y="75.9">5</text>
<text x="131.6" y="73.4">7</text>
<text x="208.1" y="74.4">3</text>
<text x="246.8" y="74.4">12</text>
<text x="208.1" y="78.2">4</text>
<text x="208.1" y="82">5</text>
<text x="246.8" y="82">10</text>
<text x="246.8" y="78.2">11</text>
<text x="208.1" y="85.9">6</text>
<text x="208.1" y="89.7">7</text>
<text x="247.5" y="89.7">8</text>
<text x="247.5" y="85.9">9</text>
<text x="26.1" y="97">1</text>
<text x="26.1" y="99.6">2</text>
<text x="226.3" y="100.1" transform="rotate(-90 226.3 100.1)">15</text>
<text x="231.4" y="100.1" transform="rotate(-90 231.4 100.1)">16</text>
<text x="26.1" y="102.1">3</text>
<text x="26.1" y="104.6">4</text>
<text x="26.1" y="107.2">5</text>
<text x="92.4" y="107.7">10</text>
<text x="93" y="102.6">9</text>
<text x="105.7" y="105.2">8</text>
<text x="118.9" y="105.2">9</text>
<text x="131.6" y="107.7">8</text>
<text x="26.1" y="109.7">6</text>
<text x="26.1" y="112.3">7</text>
<text x="118.3" y="110.2">10</text>
<text x="26.1" y="114.8">8</text>
<text x="238.5" y="130.1" transform="rotate(-90 238.5 130.1)">7</text>
<text x="92.4" y="136.9">13</text>
<text x="234.2" y="137.4">2</text>
<text x="234.2" y="132.3">3</text>
<text x="246.9" y="134.9">6</text>
<text x="92.4" y="142">12</text>
<text x="105.1" y="139.4">14</text>
<text x="118.3" y="139.4">13</text>
<text x="131" y="142">14</text>
<text x="238.5" y="141.5" transform="rotate(-90 238.5 141.5)">4</text>
<text x="241" y="140.9" transform="rotate(-90 241 140.9)">1</text>
<text x="243.6" y="140.3" transform="rotate(-90 243.6 140.3)">5</text>
<text x="118.3" y="144.5">12</text>
<text x="36.3" y="172.5" transform="rotate(-90 36.3 172.5)">4</text>
<text x="71.9" y="172.5" transform="rotate(-90 71.9 172.5)">4</text>
<text x="139.8" y="177">2</text>
<text x="145" y="174.2" transform="rotate(-90 145 174.2)">3</text>
<text x="36.3" y="184.6" transform="rotate(-90 36.3 184.6)">11</text>
<text x="71.9" y="184.6" transform="rotate(-90 71.9 184.6)">11</text>
<text x="145" y="181.8" transform="rotate(-90 145 181.8)">1</text>
</g>
<g font-size=".7" fill="#006464">
<text x="241.8" y="137.5" transform="rotate(-90 241.8 137.5)">NULL</text>
<text x="244.3" y="136.3" transform="rotate(-90 244.3 136.3)">NULL</text>
</g>
</svg>
